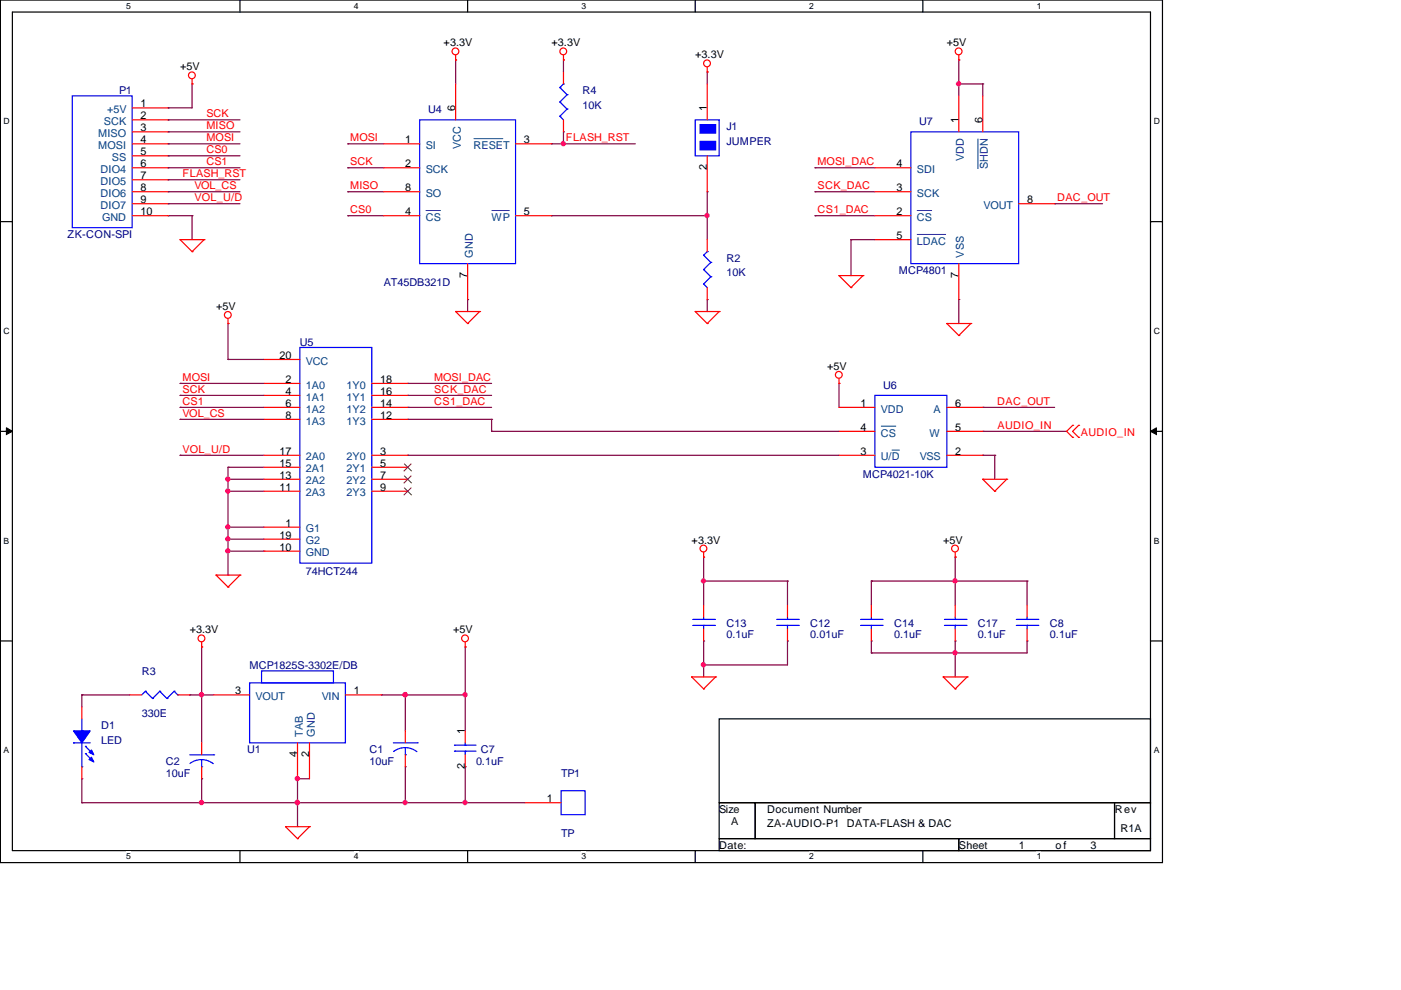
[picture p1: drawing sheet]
<svg xmlns="http://www.w3.org/2000/svg" width="297mm" height="210mm" viewBox="0 0 297 210" stroke-linecap="round" stroke-linejoin="round" font-family="sans-serif">
<path d="M.1 0h246.4v182.9h-246.4zM2.6 2.6h241.3v177.8h-241.3z" fill="none" stroke="#000" stroke-width=".25"/>
<g fill="#fff">
<path d="M26.8 .3h.9v1.9h-.9z"/>
<path d="M26.8 180.6h.9v2h-.9z"/>
</g>
<path d="M50.9 0v2.6M50.9 180.4v2.5" fill="none" stroke="#000" stroke-width=".25"/>
<g fill="#fff">
<path d="M75 .3h.9v1.9h-.9z"/>
<path d="M75 180.6h.9v2h-.9z"/>
</g>
<path d="M99.1 0v2.6M99.1 180.4v2.5" fill="none" stroke="#000" stroke-width=".25"/>
<g fill="#fff">
<path d="M123.3 .3h.9v1.9h-.9z"/>
<path d="M123.3 180.6h.9v2h-.9z"/>
</g>
<path d="M147.4 0v2.6M147.4 180.4v2.5" fill="none" stroke="#000" stroke-width=".25"/>
<g fill="#fff">
<path d="M171.5 .3h1v1.9h-1z"/>
<path d="M171.5 180.6h1v2h-1z"/>
</g>
<path d="M195.7 0v2.6M195.7 180.4v2.5" fill="none" stroke="#000" stroke-width=".25"/>
<g fill="#fff">
<path d="M219.8 .3h.9v1.9h-.9z"/>
<path d="M219.8 180.6h.9v2h-.9z"/>
<path d="M.8 24.7h1.1v2h-1.1z"/>
<path d="M244.6 24.7h1.2v2h-1.2z"/>
<path d="M.8 69.2h1.1v1.9h-1.1z"/>
<path d="M244.6 69.2h1.2v1.9h-1.2z"/>
</g>
<path d="M.1 47h2.5M243.9 47h2.6" fill="none" stroke="#000" stroke-width=".25"/>
<g fill="#fff">
<path d="M.8 113.6h1.1v2h-1.1z"/>
<path d="M244.6 113.6h1.1v2h-1.1z"/>
</g>
<path d="M.1 91.5h2.5M243.9 91.5h2.6" fill="none" stroke="#000" stroke-width=".25"/>
<path d="M1.4 90.7l1.2 .8-1.2 .6zM243.9 91.5l1.3-.8v1.4z" fill="#000" stroke="#000" stroke-width=".21"/>
<g fill="#fff">
<path d="M.8 158.1h1v1.9h-1z"/>
<path d="M244.6 158.1h1v1.9h-1z"/>
</g>
<path d="M.1 135.9h2.5M243.9 135.9h2.6M152.5 152.4h91.4v17.8h-91.4zM152.5 170.2h7.6v7.6h-7.6zM152.5 177.8h50.8v2.6h-50.8zM160.1 170.2h76.2v7.6h-76.2zM203.3 177.8h40.6v2.6h-40.6zM236.3 170.2h7.6v7.6h-7.6z" fill="none" stroke="#000" stroke-width=".25"/>
<g fill="none" stroke="#800040" stroke-width=".25">
<path d="M40.7 17.8h.1M40.7 17.8v5.1h-5.1M96.6 12.7h.1M96.6 12.7v5.1M119.5 12.7h.1M119.5 12.7v2.6M149.9 15.3h.1M149.9 15.3v2.5M203.3 17.8h.1M203.3 12.7h.1M203.3 12.7v7.6M203.3 17.8h5.1"/>
<path d="M208.4 17.8h.1M208.4 17.8v2.5M35.6 22.9h.1M35.6 28h.1M35.6 25.4h.1M35.6 30.5h.1M35.6 33h.1M35.6 35.6h.1M35.6 38.1h.1M35.6 28h15.3M35.6 25.4h15.3M35.6 30.5h15.3"/>
<path d="M35.6 33h15.3M35.6 35.6h15.3M35.6 38.1h15.3M73.7 30.5h.1M73.7 35.6h.1M73.7 30.5h7.7M73.7 35.6h7.7M116.9 30.5h.1M116.9 30.5h17.8M119.5 28h.1M119.5 30.5h.1M119.5 28v2.5"/>
<path d="M172.8 35.6h.1M172.8 35.6h12.7M35.6 45.7h.1M35.6 40.7h.1M35.6 43.2h.1M35.6 45.7h5.1M35.6 40.7h15.3M35.6 43.2h15.3M40.7 45.7h.1M40.7 45.7v5.1M73.7 40.7h.1M73.7 45.7h.1"/>
<path d="M73.7 45.7h7.7M73.7 40.7h7.7M116.9 45.7h.1M116.9 45.7h33M149.9 45.7h.1M149.9 40.7h.1M149.9 40.7v10.1M172.8 40.7h.1M172.8 45.7h.1M172.8 45.7h12.7M172.8 40.7h12.7M180.4 50.8h.1"/>
<path d="M180.4 50.8h5.1M180.4 50.8v7.6M223.6 43.2h.1M223.6 43.2h10.2M48.3 76.2h.1M48.3 68.6h.1M48.3 68.6v7.6M48.3 76.2h7.7M99.1 63.5h.1M99.1 63.5v2.6M149.9 63.5h.1M149.9 63.5v2.6"/>
<path d="M203.3 63.5h.1M203.3 63.5v5.1M38.2 81.3h.1M38.2 83.8h.1M38.2 86.4h.1M38.2 88.9h.1M38.2 96.5h.1M38.2 96.5h17.8M38.2 86.4h17.8M38.2 81.3h17.8M38.2 83.8h17.8M38.2 88.9h17.8"/>
<path d="M48.3 99.1h.1M48.3 99.1v22.8M48.3 99.1h7.7M86.4 96.5h.1M86.4 81.3h.1M86.4 83.8h.1M86.4 86.4h.1M86.4 88.9h.1M86.4 96.5h91.5M86.4 86.4h17.8M86.4 81.3h17.8M86.4 83.8h17.8"/>
<path d="M86.4 88.9h17.8M104.2 91.5h.1M104.2 88.9h.1M104.2 91.5h73.7M104.2 88.9v2.6M177.9 81.3h.1M177.9 81.3v5.1M208.4 86.4h.1M208.4 91.5h.1M208.4 96.5h.1M208.4 91.5h17.7M208.4 96.5h2.5"/>
<path d="M208.4 86.4h15.2M210.9 96.5h.1M210.9 96.5v5.1M48.3 111.8h.1M48.3 114.3h.1M48.3 116.9h.1M48.3 101.6h.1M48.3 104.2h.1M48.3 111.8h7.7M48.3 116.9h7.7M48.3 114.3h7.7M48.3 101.6h7.7"/>
<path d="M48.3 104.2h7.7M56 116.9h.1M149.2 118.1h.1M149.2 118.1v10.2M202.5 118.1h.1M202.5 118.1v10.2M42.8 137.2h.1M42.8 137.2v20.3M48.3 121.9h.1M98.6 137.2h.1M98.6 137.2v17.8M149.2 123.2h.1"/>
<path d="M149.2 135.9h.1M149.2 135.9v7.6M149.2 123.2h17.8M167 123.2h.1M167 135.9h.1M167 123.2v5.1M167 135.9v5.1h-17.8M184.7 123.2h.1M184.7 135.9h.1M184.7 138.4h.1M184.7 123.2v5.1M184.7 135.9v2.5"/>
<path d="M184.7 123.2h33.1M202.5 123.2h.1M202.5 138.4h.1M202.5 135.9h.1M202.5 135.9v7.6M217.8 123.2h.1M217.8 135.9h.1M217.8 123.2v5.1M217.8 135.9v2.5h-33.1M17.4 147.3h.1M17.4 147.3h10.1M17.4 147.3v2.6"/>
<path d="M40.2 147.3h.1M40.2 147.3h5.1M42.8 147.3h.1M80.9 147.3h.1M80.9 147.3h17.7M85.9 147.3h.1M85.9 147.3v7.7M98.6 147.3h.1M149.2 141h.1M17.4 170.2h.1M17.4 165.1h.1M17.4 165.1v5.1"/>
<path d="M17.4 170.2h93.9M42.8 170.2h.1M42.8 165.1h.1M42.8 165.1v5.1M63.1 170.2h.1M63.1 165.1h.1M63.1 165.1v10.2M63.1 165.1h2.5M85.9 162.6h.1M85.9 170.2h.1M85.9 162.6v7.6M98.6 162.6h.1"/>
<path d="M98.6 170.2h.1M98.6 162.6v7.6"/>
</g>
<g fill="none" stroke="#f00" stroke-width=".25">
<path d="M40.7 17.8h.1M40.7 16.8v1M96.6 12.7h.1M96.6 11.7v1M96.6 17.8v7.6M119.5 12.7h.1M119.5 11.7v1M119.5 15.3v2.5M149.9 15.3h.1M149.9 14.2v1.1M149.9 17.8v7.6M203.3 12.7h.1"/>
<path d="M203.3 11.7v1M28 30.5h7.6M28 35.6h7.6M28 22.9h7.6M28 25.4h7.6M28 28h7.6M28 33h7.6M28 38.1h7.6M81.4 30.5h7.6M81.4 35.6h7.6M109.3 30.5h7.6M119.5 25.4v2.6"/>
<path d="M149.9 33v7.7M185.5 35.6h7.6M203.3 20.3v7.7M208.4 20.3v7.7M28 45.7h7.6M28 40.7h7.6M28 43.2h7.6M38.2 50.8h.1M38.2 50.8h5.1M38.2 50.8l2.5 2.6M40.7 53.4h.1M43.3 50.8h.1"/>
<path d="M43.3 50.8l-2.6 2.6M81.4 45.7h7.6M81.4 40.7h7.6M99.1 55.9v7.6M109.3 45.7h7.6M149.9 50.8v2.6M177.9 58.4h.1M177.9 58.4h5.1M177.9 58.4l2.5 2.6M183 58.4h.1M183 58.4l-2.6 2.6M185.5 50.8h7.6"/>
<path d="M185.5 45.7h7.6M185.5 40.7h7.6M203.3 55.9v7.6M216 43.2h7.6M48.3 68.6h.1M48.3 67.6v1M56 76.2h7.6M96.6 66.1h.1M96.6 66.1h5.1M96.6 66.1l2.5 2.5M99.1 68.6h.1M101.7 66.1h.1"/>
<path d="M101.7 66.1l-2.6 2.5M147.4 66.1h.1M147.4 66.1h5.1M147.4 66.1l2.5 2.5M149.9 68.6h.1M149.9 61v2.5M152.5 66.1h.1M152.5 66.1l-2.6 2.5M180.4 61h.1M200.7 68.6h.1M200.7 68.6h5.1M200.7 68.6l2.6 2.5"/>
<path d="M203.3 71.1h.1M205.8 68.6h.1M205.8 68.6l-2.5 2.5M56 81.3h7.6M56 96.5h7.6M56 83.8h7.6M56 99.1h7.6M56 86.4h7.6M56 88.9h7.6M78.8 81.3h7.6M78.8 96.5h7.6M78.8 83.8h7.6"/>
<path d="M78.8 99.1h7.6M78.8 86.4h7.6M78.8 88.9h7.6M177.9 81.3h.1M177.9 80.3v1M177.9 96.5h7.6M177.9 86.4h7.6M177.9 91.5h7.6M200.7 96.5h7.7M200.7 86.4h7.7M200.7 91.5h7.7M227.4 90.2h.1"/>
<path d="M227.4 92.7h.1M227.4 90.2l-1.3 1.3 1.3 1.2M228.7 92.7h.1M228.7 90.2h.1M228.7 90.2l-1.3 1.3 1.3 1.2M56 101.6h7.6M56 104.2h7.6M56 111.8h7.6M56 114.3h7.6M56 116.9h7.6M78.8 101.6h7.6M78.8 104.2h7.6"/>
<path d="M149.2 118.1h.1M149.2 117.1v1M202.5 118.1h.1M202.5 117.1v1M208.4 101.6h.1M208.4 101.6h5M208.4 101.6l2.5 2.6M210.9 104.2h.1M213.4 101.6h.1M213.4 101.6l-2.5 2.6M42.8 137.2h.1M42.8 136.2v1"/>
<path d="M45.8 121.9h.1M45.8 121.9h5.1M45.8 121.9l2.5 2.6M48.3 124.5h.1M50.9 121.9h.1M50.9 121.9l-2.6 2.6M98.6 137.2h.1M98.6 136.2v1M149.2 128.3v2.5M149.2 133.4v2.5M167 128.3v2.5M167 133.4v2.5"/>
<path d="M184.7 128.3v2.5M184.7 133.4v2.5M202.5 128.3v2.5M202.5 133.4v2.5M217.8 128.3v2.5M217.8 133.4v2.5M17.4 149.9v2.5M27.5 147.3h2.6M37.7 147.3h2.5M42.8 157.5v2.5M45.3 147.3h7.6M63.1 157.5v7.6"/>
<path d="M65.6 157.5v7.6M73.2 147.3h7.7M85.9 155v2.5M98.6 155v2.5M146.6 143.5h.1M146.6 143.5h5.1M146.6 143.5l2.6 2.6M149.2 146.1h.1M151.7 143.5h.1M151.7 143.5l-2.5 2.6M200 143.5h.1M200 143.5h5.1"/>
<path d="M200 143.5l2.5 2.6M202.5 146.1h.1M205.1 143.5h.1M205.1 143.5l-2.6 2.6M17.4 162.6v2.5M42.8 162.6v2.5M60.5 175.3h.1M60.5 175.3h5.1M60.5 175.3l2.6 2.5M63.1 177.8h.1M65.6 175.3h.1M65.6 175.3l-2.5 2.5"/>
<path d="M85.9 160v2.6M98.6 160v2.6M111.3 170.2h7.7"/>
<circle cx="40.7" cy="16" r=".72"/>
<circle cx="96.6" cy="10.9" r=".72"/>
<circle cx="119.4" cy="10.9" r=".72"/>
<circle cx="149.9" cy="13.4" r=".72"/>
<circle cx="203.2" cy="10.9" r=".72"/>
<circle cx="48.3" cy="66.8" r=".72"/>
<circle cx="177.8" cy="79.5" r=".72"/>
<circle cx="149.1" cy="116.3" r=".72"/>
<circle cx="202.5" cy="116.3" r=".72"/>
<circle cx="42.7" cy="135.4" r=".72"/>
<circle cx="98.6" cy="135.4" r=".72"/>
</g>
<g fill="none" stroke="#00f" stroke-width=".25">
<path d="M118.7 18.6h.1M118.7 18.6l1.5 1.5M119.5 17.8h.1M119.5 17.8l-.8 .8M15.3 20.3h12.7v28h-12.7zM89 25.4h20.3v30.5h-20.3zM118.7 24.7h.1M118.7 21.6h.1M118.7 24.7l.8 .7M118.7 21.6l1.5 1.5M120.2 23.1h.1M120.2 20.1h.1"/>
<path d="M120.2 23.1l-1.5 1.6M120.2 20.1l-1.5 1.5M147.4 25.4h5.1v7.6h-5.1zM193.1 28h22.9v27.9h-22.9zM149.2 57.2h.1M149.2 54.1h.1M149.2 57.2l1.5 1.5M149.2 54.1l1.5 1.5M149.9 53.4h.1M149.9 53.4l-.7 .7M150.7 58.7h.1M150.7 55.6h.1"/>
<path d="M150.7 58.7l-1.5 1.5M150.7 55.6l-1.5 1.6M63.6 73.7h15.2v45.7h-15.2zM149.2 60.2h.1M149.2 60.2l.7 .8M185.5 83.8h15.2v15.3h-15.2zM146.9 132.6h4.6M146.9 131.3h4.6M149.2 131.3h.1M149.2 132.6h.1M149.2 130.8v.5M149.2 132.6v.8"/>
<path d="M151.5 132.6h.1M151.5 131.3h.1M164.7 132.6h4.5M164.7 131.3h4.5M167 131.3h.1M167 132.6h.1M167 130.8v.5M167 132.6v.8M169.2 132.6h.1M169.2 131.3h.1M182.5 132.6h4.5M182.5 131.3h4.5"/>
<path d="M184.7 131.3h.1M184.7 132.6h.1M184.7 130.8v.5M184.7 132.6v.8M187 132.6h.1M187 131.3h.1M200.2 132.6h4.6M200.2 131.3h4.6M202.5 131.3h.1M202.5 132.6h.1M202.5 130.8v.5M202.5 132.6v.8"/>
<path d="M204.8 132.6h.1M204.8 131.3h.1M215.5 132.6h4.5M215.5 131.3h4.5M217.8 131.3h.1M217.8 132.6h.1M217.8 130.8v.5M217.8 132.6v.8M220 132.6h.1M220 131.3h.1M15.6 157.5h.1M15.6 157.5h3.5"/>
<path d="M17.4 155h.1M17.4 152.4v2.6M17.4 157.5v5.1M18.1 158.3h.1M18.1 159.8h.1M18.1 158.3l1.5 1.5M18.1 159.8l1.5 1.5M30.8 146.6h.1M30.8 146.6l-.7 .7M30.8 146.6l1.5 1.5M32.3 148.1h.1M33.9 146.6h.1"/>
<path d="M33.9 146.6l-1.6 1.5M33.9 146.6l1.5 1.5M35.4 148.1h.1M36.9 146.6h.1M36.9 146.6l-1.5 1.5M36.9 146.6l.8 .7M37.7 147.3h.1M52.9 144.8h20.3v12.7h-20.3zM55.5 142.3h15.2v2.5h-15.2zM83.4 157.5h5.1M85.9 158.5l1.1 .2 1.4 .7M85.9 158.5l-1 .1-1.5 .7"/>
<path d="M85.9 158.5v1.5M88.5 157.5h.1M96.4 159.3h.1M96.4 158h.1M96.4 159.3h4.5M96.4 158h4.5M98.6 158h.1M98.6 159.3h.1M98.6 157.5v.5M98.6 159.3v.7M17.4 162.6h.1M40.2 160h5.1"/>
<path d="M42.8 162.6h.1M42.8 161.1l1 .1 1.4 .7M42.8 161.1l-1.1 .1-1.4 .7M42.8 161.1v1.5M45.3 160h.1M85.9 160h.1M119 167.7h5v5h-5z"/>
</g>
<path d="M85.7 98.3l1.6 1.6M87.2 98.3l-1.6 1.6M85.7 100.9l1.6 1.6M85.7 103.4l1.6 1.6M87.2 100.9l-1.6 1.6M87.2 103.4l-1.6 1.6" fill="none" stroke="#804000" stroke-width=".21"/>
<path d="M100.4 29.4h6.3M207.3 29.4v6.4M90.3 44.6h3.2M104.2 44.6h3.8M194.4 44.6h3.2M194.4 49.7h6.2M186.8 90.4h3.2M189.1 95.4h1.7" fill="none" stroke="#004080" stroke-width=".21"/>
<g fill="#00f" stroke="#00f" stroke-width=".25">
<path d="M15.6 155h3.5l-1.7 2.5z" fill-rule="evenodd"/>
<path d="M19.4 160.5l.5 1.1-1-.5z" fill-rule="evenodd"/>
<path d="M19.4 159l.5 1-1-.5z" fill-rule="evenodd"/>
<path d="M148.4 30h3.3v1.8h-3.3z" fill-rule="evenodd"/>
<path d="M148.4 26.4h3.3v1.8h-3.3z" fill-rule="evenodd"/>
</g>
<g fill="#f0f" stroke="#f0f" stroke-width=".25">
<circle cx="203.2" cy="17.8" r=".47"/>
<circle cx="98.6" cy="170.2" r=".47"/>
<circle cx="42.7" cy="147.3" r=".47"/>
<circle cx="63" cy="170.2" r=".47"/>
<circle cx="85.9" cy="147.3" r=".47"/>
<circle cx="42.7" cy="170.2" r=".47"/>
<circle cx="63" cy="165.1" r=".47"/>
<circle cx="85.9" cy="170.2" r=".47"/>
<circle cx="98.6" cy="147.3" r=".47"/>
<circle cx="119.4" cy="30.5" r=".47"/>
<circle cx="149.9" cy="45.7" r=".47"/>
<circle cx="48.3" cy="111.7" r=".47"/>
<circle cx="48.3" cy="114.3" r=".47"/>
<circle cx="48.3" cy="116.8" r=".47"/>
<circle cx="48.3" cy="101.6" r=".47"/>
<circle cx="48.3" cy="104.1" r=".47"/>
<circle cx="202.5" cy="123.2" r=".47"/>
<circle cx="202.5" cy="138.4" r=".47"/>
<circle cx="149.1" cy="123.2" r=".47"/>
<circle cx="149.1" cy="140.9" r=".47"/>
</g>
<g font-size="2.3">
<text x="94.1" y="9.8">+3.3V</text>
<text x="116.9" y="9.8">+3.3V</text>
<text x="200.7" y="9.8">+5V</text>
<text x="38.2" y="14.9">+5V</text>
<text x="147.4" y="12.4">+3.3V</text>
<text x="29.8" y="22.8">1</text>
<text x="96.5" y="23.6" transform="rotate(-90 96.5 23.6)">6</text>
<text x="149.9" y="23.6" transform="rotate(-90 149.9 23.6)">1</text>
<text x="29.8" y="25.3">2</text>
<text x="29.8" y="27.9">3</text>
<text x="203.2" y="26.2" transform="rotate(-90 203.2 26.2)">1</text>
<text x="208.3" y="26.2" transform="rotate(-90 208.3 26.2)">6</text>
<text x="29.8" y="30.4">4</text>
<text x="29.8" y="32.9">5</text>
<text x="29.8" y="35.5">6</text>
<text x="85.9" y="30.4">1</text>
<text x="85.9" y="35.5">2</text>
<text x="111.1" y="30.4">3</text>
<text x="190.1" y="35.5">4</text>
<text x="29.8" y="38">7</text>
<text x="29.8" y="40.6">8</text>
<text x="85.9" y="40.6">8</text>
<text x="149.9" y="36.1" transform="rotate(-90 149.9 36.1)">2</text>
<text x="190.1" y="40.6">3</text>
<text x="29.8" y="43.1">9</text>
<text x="29.8" y="45.6">10</text>
<text x="85.9" y="45.6">4</text>
<text x="111.1" y="45.6">5</text>
<text x="190.1" y="45.6">2</text>
<text x="217.8" y="43.1">8</text>
<text x="190.1" y="50.7">5</text>
<text x="99.1" y="58.9" transform="rotate(-90 99.1 58.9)">7</text>
<text x="203.2" y="58.9" transform="rotate(-90 203.2 58.9)">7</text>
<text x="45.8" y="65.7">+5V</text>
<text x="59.3" y="76.1">20</text>
<text x="60.5" y="81.2">2</text>
<text x="60.5" y="83.7">4</text>
<text x="80.6" y="81.2">18</text>
<text x="80.6" y="83.7">16</text>
<text x="175.3" y="78.4">+5V</text>
<text x="60.5" y="86.3">6</text>
<text x="60.5" y="88.8">8</text>
<text x="80.6" y="86.3">14</text>
<text x="80.6" y="88.8">12</text>
<text x="182.5" y="86.3">1</text>
<text x="202.5" y="86.3">6</text>
<text x="182.5" y="91.4">4</text>
<text x="202.5" y="91.4">5</text>
<text x="59.3" y="96.4">17</text>
<text x="59.3" y="99">15</text>
<text x="59.3" y="101.5">13</text>
<text x="80.6" y="96.4">3</text>
<text x="80.6" y="99">5</text>
<text x="80.6" y="101.5">7</text>
<text x="182.5" y="96.4">3</text>
<text x="202.5" y="96.4">2</text>
<text x="59.3" y="104.1">11</text>
<text x="80.6" y="104.1">9</text>
<text x="60.5" y="111.7">1</text>
<text x="59.3" y="114.2">19</text>
<text x="59.3" y="116.8">10</text>
<text x="146.6" y="115.2">+3.3V</text>
<text x="200" y="115.2">+5V</text>
<text x="40.2" y="134.3">+3.3V</text>
<text x="96.1" y="134.3">+5V</text>
<text x="49.9" y="147.2">3</text>
<text x="75" y="147.2">1</text>
<text x="98.6" y="155.7" transform="rotate(-90 98.6 155.7)">1</text>
<text x="63" y="160.5" transform="rotate(-90 63 160.5)">4</text>
<text x="65.5" y="160.5" transform="rotate(-90 65.5 160.5)">2</text>
<text x="98.6" y="163.1" transform="rotate(-90 98.6 163.1)">2</text>
<text x="115.9" y="170.1">1</text>
<text x="152.5" y="172.4">Size</text>
<text x="162.6" y="172.4">Document Number</text>
<text x="236.4" y="172.4">Rev</text>
<text x="155" y="174.9">A</text>
<text x="162.6" y="175.4">ZA-AUDIO-P1 DATA-FLASH &amp; DAC</text>
<text x="237.6" y="176.5">R1A</text>
<text x="152.5" y="180">Date:</text>
<text x="203.3" y="180">Sheet</text>
<text x="216" y="180">1</text>
<text x="223.8" y="180">o f</text>
<text x="231.2" y="180">3</text>
</g>
<g font-size="2.3" fill="#004080">
<text x="22.7" y="24">+5V</text>
<text x="20.8" y="29.1">MISO</text>
<text x="22" y="26.5">SCK</text>
<text x="20.8" y="31.6">MOSI</text>
<text x="23.7" y="34.1">SS</text>
<text x="90.3" y="31.6">SI</text>
<text x="97.7" y="31.6" transform="rotate(-90 97.7 31.6)">VCC</text>
<text x="100.4" y="31.6">RESET</text>
<text x="204.4" y="34.1" transform="rotate(-90 204.4 34.1)">VDD</text>
<text x="209.5" y="35.8" transform="rotate(-90 209.5 35.8)">SHDN</text>
<text x="21.3" y="36.7">DIO4</text>
<text x="21.3" y="39.2">DIO5</text>
<text x="21.3" y="41.8">DIO6</text>
<text x="90.3" y="36.7">SCK</text>
<text x="90.3" y="41.8">SO</text>
<text x="194.4" y="36.7">SDI</text>
<text x="194.4" y="41.8">SCK</text>
<text x="21.3" y="44.3">DIO7</text>
<text x="21.7" y="46.8">GND</text>
<text x="90.3" y="46.8">CS</text>
<text x="104.2" y="46.8">WP</text>
<text x="194.4" y="46.8">CS</text>
<text x="208.5" y="44.3">VOUT</text>
<text x="194.4" y="51.9">LDAC</text>
<text x="100.2" y="54.6" transform="rotate(-90 100.2 54.6)">GND</text>
<text x="204.4" y="54.6" transform="rotate(-90 204.4 54.6)">VSS</text>
<text x="64.9" y="77.3">VCC</text>
<text x="64.9" y="82.4">1A0</text>
<text x="73.5" y="82.4">1Y0</text>
<text x="64.9" y="84.9">1A1</text>
<text x="64.9" y="87.5">1A2</text>
<text x="73.5" y="84.9">1Y1</text>
<text x="73.5" y="87.5">1Y2</text>
<text x="186.8" y="87.5">VDD</text>
<text x="198" y="87.5">A</text>
<text x="64.9" y="90">1A3</text>
<text x="73.5" y="90">1Y3</text>
<text x="186.8" y="92.6">CS</text>
<text x="197.1" y="92.6">W</text>
<text x="64.9" y="97.6">2A0</text>
<text x="64.9" y="100.2">2A1</text>
<text x="73.5" y="97.6">2Y0</text>
<text x="73.5" y="100.2">2Y1</text>
<text x="186.8" y="97.6">U/D</text>
<text x="195" y="97.6">VSS</text>
<text x="64.9" y="102.7">2A2</text>
<text x="64.9" y="105.3">2A3</text>
<text x="73.5" y="102.7">2Y2</text>
<text x="73.5" y="105.3">2Y3</text>
<text x="64.9" y="112.9">G1</text>
<text x="64.9" y="115.4">G2</text>
<text x="64.9" y="118">GND</text>
<text x="54.2" y="148.4">VOUT</text>
<text x="68.2" y="148.4">VIN</text>
<text x="64.2" y="156.2" transform="rotate(-90 64.2 156.2)">TAB</text>
<text x="66.7" y="156.2" transform="rotate(-90 66.7 156.2)">GND</text>
</g>
<g font-size="2.3" fill="#000080">
<text x="25.2" y="20">P1</text>
<text x="123.5" y="20">R4</text>
<text x="123.5" y="23">10K</text>
<text x="90.8" y="24.1">U4</text>
<text x="154" y="27.6">J1</text>
<text x="194.9" y="26.6">U7</text>
<text x="154" y="30.7">JUMPER</text>
<text x="14.3" y="50.5">ZK-CON-SPI</text>
<text x="154" y="55.6">R2</text>
<text x="154" y="58.6">10K</text>
<text x="190.6" y="58.1">MCP4801</text>
<text x="81.4" y="60.6">AT45DB321D</text>
<text x="63.6" y="73.3">U5</text>
<text x="187.3" y="82.5">U6</text>
<text x="183" y="101.3">MCP4021-10K</text>
<text x="64.9" y="121.8">74HCT244</text>
<text x="154" y="133">C13</text>
<text x="154" y="135.3">0.1uF</text>
<text x="171.8" y="133">C12</text>
<text x="171.8" y="135.3">0.01uF</text>
<text x="189.6" y="133">C14</text>
<text x="189.6" y="135.3">0.1uF</text>
<text x="207.3" y="133">C17</text>
<text x="207.3" y="135.3">0.1uF</text>
<text x="222.6" y="133">C8</text>
<text x="222.6" y="135.3">0.1uF</text>
<text x="30.1" y="143.2">R3</text>
<text x="52.9" y="141.9">MCP1825S-3302E/DB</text>
<text x="21.4" y="154.6">D1</text>
<text x="30.1" y="152.1">330E</text>
<text x="21.4" y="157.7">LED</text>
<text x="52.4" y="159.7">U1</text>
<text x="78.3" y="159.7">C1</text>
<text x="101.9" y="159.7">C7</text>
<text x="35.1" y="162.2">C2</text>
<text x="35.1" y="164.8">10uF</text>
<text x="78.3" y="162.2">10uF</text>
<text x="100.9" y="162.2">0.1uF</text>
<text x="119" y="164.8">TP1</text>
<text x="119" y="177.5">TP</text>
</g>
<g font-size="2.3" fill="#f00">
<text x="43.8" y="27.4">MISO</text>
<text x="43.8" y="24.9">SCK</text>
<text x="43.8" y="30">MOSI</text>
<text x="74.3" y="30">MOSI</text>
<text x="120" y="30">FLASH_RST</text>
<text x="43.8" y="32.5">CS0</text>
<text x="43.8" y="35.1">CS1</text>
<text x="74.3" y="35.1">SCK</text>
<text x="173.3" y="35.1">MOSI_DAC</text>
<text x="38.7" y="37.6">FLASH_RST</text>
<text x="41.2" y="40.1">VOL_CS</text>
<text x="74.3" y="40.1">MISO</text>
<text x="173.3" y="40.1">SCK_DAC</text>
<text x="41.2" y="42.7">VOL_U/D</text>
<text x="74.3" y="45.2">CS0</text>
<text x="173.3" y="45.2">CS1_DAC</text>
<text x="224.1" y="42.7">DAC_OUT</text>
<text x="38.7" y="80.8">MOSI</text>
<text x="38.7" y="83.3">SCK</text>
<text x="92" y="80.8">MOSI_DAC</text>
<text x="92" y="83.3">SCK_DAC</text>
<text x="38.7" y="85.9">CS1</text>
<text x="38.7" y="88.4">VOL_CS</text>
<text x="92" y="85.9">CS1_DAC</text>
<text x="211.4" y="85.9">DAC_OUT</text>
<text x="211.5" y="90.9">AUDIO_IN</text>
<text x="229.2" y="92.4">AUDIO_IN</text>
<text x="38.7" y="96">VOL_U/D</text>
</g>
<g font-size="1.8">
<text x="26.8" y="1.9">5</text>
<text x="75" y="1.9">4</text>
<text x="123.3" y="1.9">3</text>
<text x="171.5" y="1.9">2</text>
<text x="219.8" y="1.9">1</text>
<text x=".8" y="26.3">D</text>
<text x="244.6" y="26.3">D</text>
<text x=".8" y="70.8">C</text>
<text x="244.6" y="70.8">C</text>
<text x=".8" y="115.2">B</text>
<text x="244.6" y="115.2">B</text>
<text x=".8" y="159.7">A</text>
<text x="244.6" y="159.7">A</text>
<text x="26.8" y="182.2">5</text>
<text x="75" y="182.2">4</text>
<text x="123.3" y="182.2">3</text>
<text x="171.5" y="182.2">2</text>
<text x="219.8" y="182.2">1</text>
</g>
</svg>
